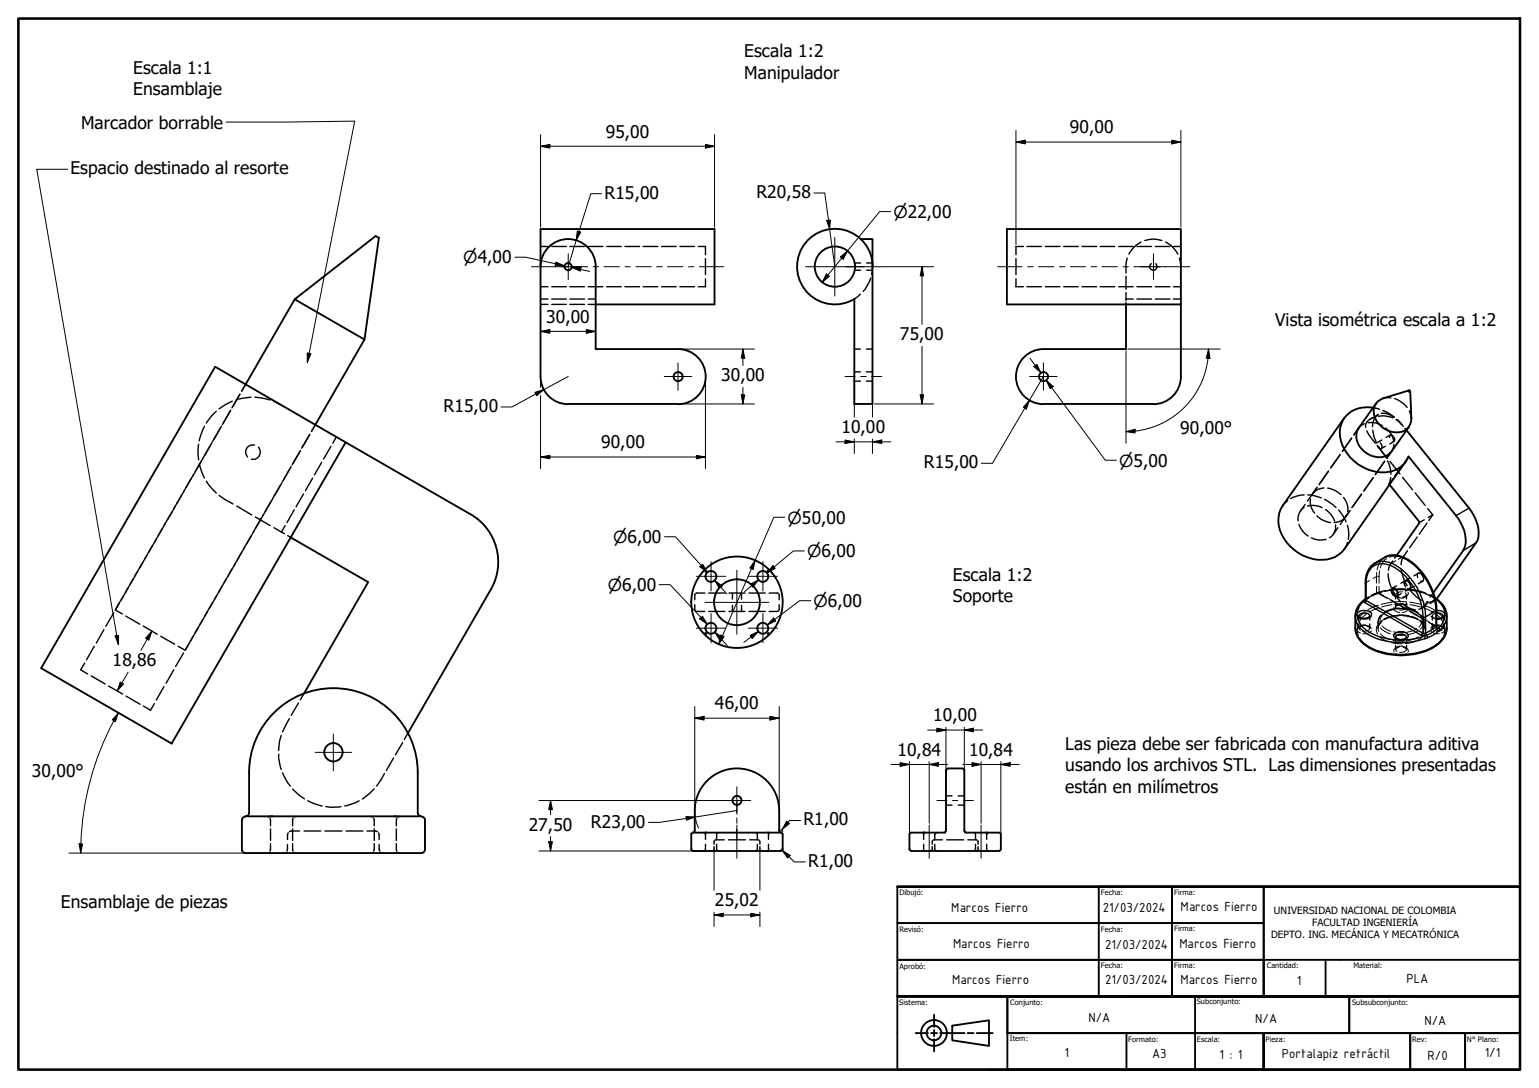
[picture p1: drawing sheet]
<svg xmlns="http://www.w3.org/2000/svg" width="420mm" height="297mm" viewBox="0 0 420 297" stroke-linecap="round" stroke-linejoin="round" font-family="sans-serif">
<!-- layer: Hidden (ISO) -->
<g fill="none" stroke="#000" stroke-width=".38">
<path d="M147.6 67.3h2M147.6 78.3h2M150.6 67.3h4M150.6 78.3h4M155.6 67.3h4M155.6 78.3h4M160.6 67.3h4M160.6 78.3h4M165.6 67.3h4M165.6 78.3h4M170.6 67.3h4M170.6 78.3h4"/>
<path d="M175.6 67.3h4M175.6 78.3h4M180.6 67.3h4M180.6 78.3h4M185.6 67.3h4M185.6 78.3h4M190.6 67.3h2v2.2M192.6 76.1v2.2h-2M192.6 70.6v4.4M233.3 73.8h1.6M233.3 71.8h1.6M236.6 73.8h1.6"/>
<path d="M236.6 71.8h1.6M237.7 75.9a10.2 10.2 0 0 1-2.1 3.7M238.2 72.8l-.2 2.1M277.4 70.6v4.4M277.4 76.1v2.2h2M279.4 67.3h-2v2.2M280.4 67.3h4M280.4 78.3h4M285.4 67.3h4M285.4 78.3h4M290.4 67.3h4M290.4 78.3h4"/>
<path d="M295.4 67.3h4M295.4 78.3h4M300.4 67.3h4M300.4 78.3h4M305.4 67.3h4M305.4 78.3h4M307.4 75.4v3.6M307.4 79.9v1.7M307.7 70.5a9.8 9.8 0 0 0-.3 4M310.4 67.3h4M310.4 78.3h4M311.5 66.1a8.1 8.1 0 0 0-3.3 3.3"/>
<path d="M312.5 65.6a7.2 7.2 0 0 1 4.7 0M314.3 72a.98 .98 0 0 0-.1 1.4 .98 .98 0 0 0 1.4 0 .98 .98 0 0 0-.1-1.4M315.4 67.3h4M315.4 78.3h4M318.3 66.1a7.8 7.8 0 0 1 3.3 3.3M320.4 67.3h2M320.4 78.3h2M322 70.5l.4 2.3M147.6 81.6h2M147.6 83.1h2M150.6 81.6h4M150.6 83.1h4"/>
<path d="M155.6 81.6h4M155.6 83.1h4M160.6 81.6h2M160.6 83.1h2M233.2 95.3h1.7M234.9 80.3l-1.7 1.3M236.5 95.3h1.7M307.4 82.6v.5M309.4 81.6h-2v.5M310.4 81.6h4M315.4 81.6h4M320.4 81.6h2"/>
<path d="M55.8 116.4l-1.4 3.9M59.1 112.3l-1.3 1.2-1.5 2M60.1 116.9l-2.1 3.6M60.5 116.4l-2.1 3.5M62.8 112.3l-2.1 3.6M63 112l-2 3.5M63.4 109.5l-3.6 2.1M65.5 107.7l-2.2 3.7M65.5 107.6l-2 3.5M66 106.7l1.1-1.7-1.1 1.8M68.5 108.4l-2.1 .3-1.9 .5M69.6 108.4l4.1 .8"/>
<path d="M74.7 109.5l1.9 1M84.5 118.7l-2.1 3.7M84.6 118.6l-2.1 3.5M85.1 117.7l1-1.8-1.1 1.9M91.8 119.2l-.9 1.8M233.2 104.1h1.7M233.2 101.5h1.7M236.5 104.1h1.7M236.5 101.5h1.7M372.5 115.7a5.3 5.3 0 0 0-2.9 3M373.2 117.7l.6 1.2 1.7 2.1M373.5 115.4a5.6 5.6 0 0 1 3.9 .9"/>
<path d="M374.8 117.5l.4 1.9 .7 1.6M374.8 111.3l1.8 .4M374.9 114l-.8 .3M375.3 113.9a2.69 2.69 0 0 0-2.4 2.8M376.2 113.7l2.1-.1 1.9 .5M376.2 113.2a3.9 3.9 0 0 0-1.5 3.3M376.3 113.1l-.7 .5M377.1 112.9a4.6 4.6 0 0 1 3.5 1M377.5 112.1l1.1 .4 2.1 1.4M378.3 116.8a5.5 5.5 0 0 1 2.1 3.5M379.3 119.4l.2-.6a1.04 1.04 0 0 1 1.1 .6 1.04 1.04 0 0 1-.2 1.2M379.5 118.8l-1.1 .6"/>
<path d="M379.7 108.6h-1.2l-.9 .2M380.7 108.8a7.8 7.8 0 0 1 3.5 2.4M381.1 114.5l1.6 1.4M381.4 114.5l1.3 1.4zM382.7 115.9l.4 .5M383.5 117l.5 .5M384.7 112.2l.6 2M46.9 139.8l-2.1 3.6M47.8 138.4l-2.1 3.5M49.6 135.2l-2.2 3.7M52.2 130.6l-3.9 6.9M52.8 129.6l-2 3.5"/>
<path d="M54.2 121.3l-.2 1.7 .2 2.5M54.4 126.5l.6 2.1 .8 1.9M54.9 126l-2.1 3.7M56.3 131.4l.7 1 2.1 2.2M57.5 121.5l-4.2 7.2M57.9 120.8l-2 3.5M59.8 135.2l3.8 2.4M64.6 138.2l4.1 2.4M69.5 121.5a1.96 1.96 0 0 0-2.2 .9 1.96 1.96 0 0 0 .3 2.4M70.5 122.1a2 2 0 0 1 .3 2.3 2 2 0 0 1-2.2 1M73.9 137l-4.1 7.1M76.6 132.4l-4.2 7.3"/>
<path d="M77 131.8l-2.1 3.5M79.5 127.4l-2.4 4.2M80.3 139.2l-1.9 3.5M82 123l-2.2 3.9M82.9 134.9l-2.1 3.5M85.3 130.5l-1.9 3.5M87.8 126.2l-1.9 3.5M90.4 121.8l-2.1 3.5M351.5 136.7l-1.3 1.3M356 138.6a3.5 3.5 0 0 0-1.6 3.6M356 135.1a8 8 0 0 0-3.6 1M356.3 137.7l-1.3 1.9"/>
<path d="M356.9 138.2a5.5 5.5 0 0 1 4 .4M357 135.1l1.9 .3 1.8 .5M357.8 136.3a4.3 4.3 0 0 0 1.1 3.8M359.5 133.2l-2.6 3.6M359.6 133l-1.3 1.8M361.4 133.2a4 4 0 0 0-3.3 2M361.6 136.3l3.1 2.2M361.9 139.1a6.1 6.1 0 0 1 2.5 3.2M362.5 133.3h.1a7.1 7.1 0 0 1 3.5 1.8M362.6 128.7l-2.5 3.6M362.7 128.6l-2.5 3.5M365.4 139.2l1.2 1.6 .9 1.7"/>
<path d="M365.8 124.2l-2.5 3.6M365.9 124.1l-2.6 3.5M366.5 123.2l2.5-3.6-2.5 3.6M366.8 135.8a4.7 4.7 0 0 1 1.1 3.9M368.4 139.6l-2.5 3.6M368.6 139.4l-1.3 1.7M371.7 135l-2.6 3.6M371.7 134.9l-2.5 3.6M374.8 130.5l-2.5 3.6M374.9 130.4l-2.5 3.6M376.1 121.8l2.3 3.2M376.3 121.8l2.5 3.3"/>
<path d="M376.8 120.9l.2 .2a1 1 0 0 1 0 1.4l-.4-.1-.6-.8M377.3 120.1l-1.2 .7M378 125.9l-2.5 3.6M378 126l-2.5 3.6M378.2 121.8l-1.1 .7M378.8 125.8a8.3 8.3 0 0 1 .9 3.7M379.2 132.2l.1 .1M379.3 132.3h.1M379.5 126l2.7 3.4M379.7 130.4l-.5 1.8M379.9 123.2l-1.2 1.9M379.9 123.2l-1.2 1.8"/>
<path d="M380.3 130.7l-1.1 1.5M380.6 121.3l-.3 1.2-.4 .7M380.6 120.5l-1.2 .7M382.9 130.3l2.7 3.4M383 126.9l-2.2 3M384.6 124.6l-1.1 1.6M386.3 134.5l2.8 3.5M389.8 138.9l1.4 1.7-1.2 .7M36.3 158.1l-3.3 5.8M37.6 156l-2 3.5M39 153.5l-2.2 3.7M41.6 149l-3.5 6.1"/>
<path d="M44.3 144.4l-3.7 6.3M45.2 142.8l-2 3.5M60.7 159.9l-2.2 3.7M64.3 153.8l-4.6 7.9M66 150.8l-2.1 3.7M66.8 149.4l-2 3.5M68.6 146.2l-2.1 3.6M69.3 145l-2 3.5M69.7 141.1l4.1 2.4M71.2 141.6l-2 3.7M74.8 144.1l2 1.2M77.9 143.5l-1.1 1.8 .9 .4"/>
<path d="M78.5 146.2l.9 .5M354.6 143.2a6.3 6.3 0 0 0 2.5 3.2M358 146.9h.1a5.3 5.3 0 0 0 3.9 .3M359.5 140.8a5.9 5.9 0 0 0 3.7 1.9M364.6 143.3a3.5 3.5 0 0 1-1.6 3.5M365.3 144.1l-1.3 1.8M367.6 140.6a3.6 3.6 0 0 1-3.4 2.1M367.9 143.4a7.7 7.7 0 0 1 .2 3.8M367.9 148.1l-.9 1.8M379 156.6l.2 1.7 .6 2M380.2 153.1a4.1 4.1 0 0 0-1.2 2.6M381.3 159.9l-1.2 .7"/>
<path d="M381.3 151.6l-.6 .8M382.5 155.4l.8 3 .9 1.5M383.5 159.8a.86 .86 0 0 1 .2-1.3 1.44 1.44 0 0 1 1.1 2.3l-.5-.2M384.2 150.4a5.6 5.6 0 0 0-1.7 3.8M384.8 157.8l-2.3 1.4M386.9 146.6l-2.1 3M387 157.7a.74 .74 0 0 1 .5-1.3 1.75 1.75 0 0 1 1.1 2.1l-.3 .2-.4-.1M387.2 156.5l-1.2 .7M388.4 158.7l-1.2 .7M388.8 141.9l-1.2 .7M389.6 142.8l-2.1 3M391.2 140.6l-1.1 1.5"/>
<path d="M25.7 176.5l-2.1 3.6M28.4 171.9l-2.1 3.7M31.1 167.3l-2.2 3.7M32.5 164.8l-1 1.7 1.9 1.1M33.7 162.7l-2.1 3.7M34.4 168.2l3.8 2.2M39.1 170.9l3.8 2.3M43.9 173.7l3.8 2.2M50.1 178.3l-2.2 3.7M51.6 175.8l-1.1 1.7-1.9-1M54.1 171.4l-3.5 6M56.6 167l-3.3 5.8"/>
<path d="M58 164.5l-2.1 3.7M59.2 162.6l-2.1 3.5M189.7 165.1v1.6M189.7 162.2v1.6M189.9 166.9h2.5M192.4 161.9l-2.5 .1M193.5 161.9h4.4M193.5 166.9h4.4M199 161.9h4.4M199 166.9h4.4M200 161.9v1.7M200 165.3v1.6"/>
<path d="M202.4 161.9v1.7M202.4 165.3v1.6M204.5 161.9h4.4M204.5 166.9h4.4M210 161.9l2.5 .1M212.5 166.9h-2.5M212.7 162.2v1.6M212.7 165.1v1.6M370.5 171.8h.1M370.5 171.9v.1M371 170.4v1.1l.2-.3 .7-.3M371 168.2v1.1"/>
<path d="M373.6 163l-.8 .5M373.8 163.2l-1 .6M374 170.4v1.1l-.2-.3-.7-.3M374 168.2v1.1M375.5 162l-1 .5M376 162l-1.3 .7M376.3 162l2.4 1.3M377.1 167.9l-.7 1.1-.2 1.4M377.2 169.7l-.7 .8-.3 1v-.6M378.1 161.2l-2.3 .7M379.7 163.9l4.2 2.4M380.2 161.1l2.1 3.2"/>
<path d="M381 164.6v1.1l.1-.3 .8-.3M381 176.2v1.1l.9-.7M381 174v1.1M381.9 163.1l-.9-.7v1.1M382 168.1l-2.5 .4-1.5 .6M382 166a8.5 8.5 0 0 0-4.1 1.2M382.3 165h.1M382.3 178.8h.1M382.3 160.9h.1M382.5 162.1l-1.1 .6M382.6 165h.1M382.6 178.8h.1"/>
<path d="M382.6 160.9h.1M383 164.9l.2 .1a5.9 5.9 0 0 0 3.2 1.5M383 168.1l2.5 .4 1.5 .6M383 166a8.5 8.5 0 0 1 4.1 1.2M383.1 163.1l.9-.7v1.1M383.7 160.8l-4.4 .2M383.8 160.3l-.2-.3a.92 .92 0 0 1 .3-1.5 1.6 1.6 0 0 1 1 2.2M384 164.6v1.1l-.1-.3-.8-.3M384 176.2v1.1l-.9-.7M384 174v1.1M384.8 160.9l.3 .4a8.3 8.3 0 0 0 3.3 2.7M384.9 160.9l1.9 .3 2.5 .8"/>
<path d="M384.9 160.7l-1.2 .7M384.9 166.9l4.1 2.4M386.1 160.1l-1.2 .6M387.8 169.7l.7 .8 .2 1v-.6M387.9 167.9l.7 1.1 .1 1.4M389.2 165.5l-1.2 .6M389.7 164.2a3.8 3.8 0 0 1-2.4 2.2M390.1 169.9l2.1 1.2M390.3 162.4l1.9 1.1M391 170.4v1.1l.2-.3 .7-.3M391.3 168.6l-.3-.4v1.1M391.3 161.8l-.8 1.2"/>
<path d="M391.5 164.1l-1.1 .7M391.7 168.8h.5M391.9 163.9a3 3 0 0 1-2.3 .5M394 170.4v1.1l-.2-.3-.7-.3M394 168.2v1.1M394.5 171.8h.1M394.5 171.9v.1M23.1 181l-1.1 1.9 1.9 1.1M24.9 184.5l3.8 2.2M29.7 187.3l3.8 2.2M34.4 190l3.8 2.3M42.2 192.1l-1.1 1.8-1.9-1.1"/>
<path d="M44.8 187.4l-2.1 3.7M47.4 182.9l-2.1 3.6M79 196.2l-1.8 3.6M81.5 191.9l-2 3.4M83 189.3l-1 1.8M76.1 205.9v1.1l.7 3M76.8 200.8l-.5 1.5-.2 2.6M77.2 211l1.2 2.5 .8 1.1M79.9 215.4l3.2 2.7M84 218.6l3.9 1.5M98 218.6l-.9 .5-3 .9M102.1 215.4l-1.1 1.1-2.1 1.6"/>
<path d="M105 211.2l-2.2 3.4M107.4 206.9l-1.9 3.5M109.9 202.7l-2 3.4M111.4 200.1l-1 1.8M258.3 217.3h1.6M258.3 219.8h1.6M261.6 217.3h1.7M261.6 219.8h1.7M72.8 222.9l.5 .2M73.3 232.8l-.5 .1M73.7 223.4l.2 2.1M73.9 230.3l-.2 2.1"/>
<path d="M73.9 226.3v3.2M78 232.8l-.5 .1M78.5 230.6l-.1 1.8M78.7 227.4l-.2 .5v1.3M79.9 230.3l.1 2.1M79.9 226.3v3.2M80 223.4l-.1 2.1M80.4 232.8l.4 .1M80.8 222.9l-.4 .2M81.8 226.9h-2.3l-.5 .2M83 226.9h4.6M88.7 226.9h4.6"/>
<path d="M89 220.2l1.2 .2 2.9-.2M94.5 226.9h4.6M100.2 226.9h2.4l.5 .2M101.2 222.9l.5 .2M101.7 232.8l-.5 .1M102 223.4l.2 2.1M102.2 230.3l-.2 2.1M102.2 226.3v3.2M103.4 227.4l.1 1.8M103.5 230.6v1.3l.2 .5M104 232.8l.5 .1M108.2 230.3l.1 2.1"/>
<path d="M108.2 226.3v3.2M108.3 223.4l-.1 2.1M108.6 232.8l.6 .1M109.2 222.9l-.6 .2M192.1 227.3l.2 .1M192.3 232.2l-.2 .1M192.5 227.6l.1 1.6M192.6 230.5l-.1 1.6M194.7 232.2l-.3 .1M194.9 231.1v1M195 229.5l-.1 1M195.6 230.5l.1 1.6"/>
<path d="M195.7 227.6l-.1 1.6M195.9 232.2l.2 .1M196.1 227.3l-.2 .1M197.7 229.3h-2.5M198.9 229.3h4.6M204.7 229.3h2.5M206.2 227.3l.3 .1M206.5 232.2l-.3 .1M206.7 227.6l.1 1.6M206.8 230.5l-.1 1.6M207.4 229.5l.1 1M207.5 231.1v1"/>
<path d="M207.7 232.2l.3 .1M209.8 230.5l.1 1.6M209.9 227.6l-.1 1.6M210 232.2l.2 .1M210.2 227.3l-.2 .1M251.7 227.3l.3 .1M252 232.2l-.3 .1M252.1 227.6l.1 1.6M252.2 230.5l-.1 1.6M254.3 232.2l-.3 .1M254.5 231.1l-.1 1M254.6 229.5l-.1 1"/>
<path d="M255.2 230.5l.1 1.6M255.3 227.6l-.1 1.6M255.5 232.2l.2 .1M255.7 227.3l-.2 .1M257.3 229.3h-2.5M258.4 229.3h4.7M264.2 229.3h2.6M265.9 227.3l.2 .1M266.1 232.2l-.2 .1M266.3 227.6v1.6M266.3 230.5v1.6M267 229.5v1"/>
<path d="M267 231.1l.1 1M267.3 232.2l.2 .1M269.4 230.5v1.6M269.4 227.6v1.6M269.6 232.2l.3 .1M269.9 227.3l-.3 .1"/>
</g>
<!-- layer: Visible (ISO) -->
<g fill="none" stroke="#000" stroke-width=".51">
<path d="M147.6 72.8a7.5 7.5 0 0 1 7.5-7.5 7.5 7.5 0 0 1 7.5 7.5M162.6 72.8v22.5h22.5M234.9 65.3h3.3v45h-5v-28.7a10.3 10.3 0 0 1-14.9-5.2 10.3 10.3 0 0 1 7.8-13.8 10.3 10.3 0 0 1 12.2 10.2M274.9 62.5h47.5v20.6h-47.5zM80.5 81.7l22.1-17.3 .8 .5-3.9 27.8zM80.5 81.7l-13.4 23.3M99.5 92.7l-13.4 23.2M162.6 83.1h32.5v-20.6h-47.5v40.3M185.1 95.3a7.5 7.5 0 0 1 7.6 7.5 7.5 7.5 0 0 1-7.6 7.5M307.4 83.1v12.2h-22.5a7.5 7.5 0 0 0-7.5 7.5 7.5 7.5 0 0 0 7.5 7.5M322.4 83.1v19.7M58.7 100.1l35.7 20.7-47.5 82.2-35.7-20.6z"/>
<path d="M147.6 102.8a7.5 7.5 0 0 0 7.5 7.5M155.1 110.3h30M284.9 110.3h30M322.4 102.8a7.5 7.5 0 0 1-7.5 7.5M367 114.2l-16.8 23.8a8.4 8.4 0 0 0 1.2 10.3 11.6 11.6 0 0 0 13.1 3.8l1.8-1.4 .7-.8 16.8-23.9M374.8 111.3a7.3 7.3 0 0 0-9 6.6 11.8 11.8 0 0 0 11.2 11.1 7.2 7.2 0 0 0 7.6-4.4l12.9 16.2a9.7 9.7 0 0 1 2.3 8.8l-.3 .7-8.2 11.5M375.7 110.2l-4.8 6.7a4.9 4.9 0 0 0 1.6 6.4 5.2 5.2 0 0 0 7.4-.1l4.8-6.7M384 117.5l17.1 21.2a10.2 10.2 0 0 1 2.3 8.9l-11.5 16.3M384.6 106.6l.3 .3h-.3zM384.6 106.6l-7 2.2a4 4 0 0 0-1.7 6.3 6.3 6.3 0 0 0 7.5 2.5 3.7 3.7 0 0 0 1.9-3.4l-.3-7.3M94.4 120.8l34.1 19.6a15 15 0 0 1 5.5 20.5l-22.6 39.2M379.3 132.3l8.3 10.3-6.3 9"/>
<path d="M79.4 146.7l21.1 12.2-17.5 30.4M192.8 155.8l-.3 .3M209.5 155.8l.3 .3M192.5 172.8l.3 .3M209.8 172.8l-.3 .3M370.5 167.7v.2M371 168.2a1.94 1.94 0 0 0 3 0M372.8 163.5a5.9 5.9 0 0 0-2.8 4.7 8.9 8.9 0 0 0 .6 5.5 10.6 10.6 0 0 0 7.2 4.7 17.9 17.9 0 0 0 15-2.7 5.7 5.7 0 0 0 2.2-4.2v-3.3a5.8 5.8 0 0 0-2.8-4.7M372.8 163.8v-4.6a5.9 5.9 0 0 1 2.5-5.4l2.8-1.7a6.5 6.5 0 0 1 6.8 1 18 18 0 0 1 7.3 13.4v4.6M380.1 160.6a1.46 1.46 0 0 1 1.3 2.1 1.43 1.43 0 0 1-1.3-2.1zM381 174a1.94 1.94 0 0 0 3 0M382.3 174.7h.4"/>
<path d="M394 168.2a1.61 1.61 0 0 1-1.8 .6M394.5 167.7v.2M258.3 210.3v16.5l-.5 .5M258.8 209.8h4M258.8 209.9l-.5 .4M262.8 209.9l.5 .4M263.3 210.3v16.5l.4 .5M66 223.9v8a.99 .99 0 0 0 1 1h48a.99 .99 0 0 0 1-1v-8M67 222.9h.2a.99 .99 0 0 0 .8-1v-11a23 23 0 0 1 23-23 23 23 0 0 1 23 23v11a.99 .99 0 0 0 1 1M67 222.9a.98 .98 0 0 0-1 1M67.6 222.9h6.8M73.7 232.9h.7"/>
<path d="M73.7 222.9h.7M74.4 222.9h40M107.7 232.9h.6M107.7 222.9h.6M115 222.9a.98 .98 0 0 1 1 1M188.7 231.8l.5 .5M189.2 232.3h24M189.3 227.3l-.3 .1-.3 .4v4M189.5 227.3h3.3M189.7 221.3v5.5l-.4 .4M189.7 221.3a11.5 11.5 0 0 1 11.5-11.5 11.5 11.5 0 0 1 11.5 11.5M192.5 232.3h.3"/>
<path d="M192.5 227.3h.3M192.8 227.3h20.1M209.5 232.3h.3M209.5 227.3h.3M212.7 221.3v5.5l.4 .4M213.1 227.3h.1M213.2 227.3l.5 .5v4M213.7 231.8l-.5 .5M248.3 231.8l.5 .5M248.8 232.3h3.4M252.2 227.3h-3.4l-.4 .3-.1 4.2M252.4 232.3h-.2h20.6"/>
<path d="M252.4 227.3h-.2h.2M252.4 227.3h5.7M263.5 227.3h9.3M269.1 232.3h.3M269.1 227.3h.3M272.8 227.3l.4 .5v4M273.2 231.8l-.4 .5"/>
<circle cx="155.1" cy="72.8" r=".98"/>
<circle cx="227.9" cy="72.8" r="5.5"/>
<circle cx="185.1" cy="102.8" r="1.24"/>
<circle cx="284.9" cy="102.8" r="1.24"/>
<circle cx="194.1" cy="157.4" r="1.49"/>
<circle cx="208.2" cy="157.4" r="1.49"/>
<circle cx="194.1" cy="171.5" r="1.49"/>
<circle cx="201.2" cy="164.4" r="6.3"/>
<circle cx="201.2" cy="164.4" r="12.5"/>
<circle cx="208.2" cy="171.5" r="1.49"/>
<circle cx="91" cy="205.4" r="2.51"/>
<circle cx="201.2" cy="218.5" r="1.24"/>
</g>
<!-- layer: Hidden Narrow (ISO) -->
<g fill="none" stroke="#000" stroke-width=".27">
<path d="M372.8 159.1v.1M372.9 159.1h.1M372.9 159.1v.1M372.9 159.3v.1M373 157.8l-.1 1.3M373.9 158.5l-1 .6M374 155l-.9 2.2M375.3 153.8l-.9 .7M375.8 157.4v1.8M375.8 157.4l-1 .5M375.9 156.2l-.1 1.2M376 157.3l-.2 .1"/>
<path d="M376.2 157.3l.3 .1M376.5 157.4v1.8M376.6 155.8l-.1 1.6M376.9 153.3l-.5 .9-.4 1.4M378.1 152.1l-.8 .8M378.6 152.5a4.1 4.1 0 0 0-1.8 2.6M381.1 153.1l-1.4 .8M382.4 152.1h-.1a4.6 4.6 0 0 0-3 0M383.1 152.3l2.7 1.7M383.2 151.9l-1.4 .8M386.4 154.5l2.2 2.4M389 157.5l1.5 2.8"/>
<path d="M370.3 169.9l-.3 1.6M370.3 166.5l-.3 1.7M370.8 170.4l-.3 1.4 .5-.7 .4-.2M371 168.2l.3 .6 .6 .2M371.2 174.1l.9 1.3 1.1 .9M371.4 172.8l-.4-.2-.5-.6 .3 1.5M371.9 164.4l-1.1 1.3M371.9 164.3v.1M372 164.2l-.1 .1M372 170.7a2.56 2.56 0 0 1 2.4 .9M372 164.3l-.1 .1M372.3 164l-.1 .1"/>
<path d="M372.3 163.9v.1M372.4 163.8v.1M372.7 166.9l-1.2 1.1-.9 1.2M372.9 170.7v-.1a1.3 1.3 0 0 0-1.9 1.1l.3 .4M372.9 163.7l-.1 .1M372.9 163.5v.1M373.2 167.6l-1.1 .8-.9 1.3M373.2 163.4l-.4 .3M373.3 163.4l-1 .6M373.6 170.9l.4 .3a1.32 1.32 0 0 1-2 1.1M373.8 176.6l2.6 1.2M373.9 163l-1 .5"/>
<path d="M374 168.2a.87 .87 0 0 1-.9 .8M374.4 172.2a2.45 2.45 0 0 1-2.4 .8M374.5 162.6l-.9 .6M375.2 162.3l-1 .5M375.3 162.2l-.1 .1M375.5 162.2l-.3 .1M375.6 162.1l-.6 .3M375.8 161.9l-.5 .2M375.8 161.9l-1 .5M375.8 160.1v1.8M375.9 162.1l-.2 .1M375.9 162h.5"/>
<path d="M376 161.8l-.2 .1M376.2 161.8l.3 .1M376.3 165.2l-2.9 1.3M376.4 170.3a2.18 2.18 0 0 0-.3 2.8M376.4 165.9l-2.6 1.2M376.5 161.9l.1 .1M376.5 160.1v1.8M376.5 161.9l1.2 .7M376.6 173.7l1.1 .9 1.4 .6M376.6 162l.1 .1M376.9 173a4.8 4.8 0 0 0 2.6 1.6M376.9 171.4a5.5 5.5 0 0 0 2.6 1.6"/>
<path d="M377.2 178.1l2.8 .6M377.3 169.5a2.36 2.36 0 0 0-.9 2.9M377.3 167.9a2.22 2.22 0 0 0-.9 2.8M377.3 161.7l-1.4 .4v-.2M377.3 161.5l-1.3 .3M377.3 170.9l1.1 .9 1.3 .5M377.6 167.7a2.11 2.11 0 0 0-.7 2.5M378.3 163l2.5 1.4M379.5 168.4l-1.2 .4-1.4 .9M379.9 175.4l2.9 .4M380 165.1l-2.8 .6M380.1 164.4l-3 .6"/>
<path d="M380.3 174.9l3.1 .2M380.3 173.2l1.7 .3 1.4-.1M380.4 161l-2.4 .4M380.4 172.5l1.8 .3 1.1-.1M380.6 165.8a1.42 1.42 0 0 0 1.5 1.4M380.6 161.7a1.42 1.42 0 0 0 1.5 1.5M380.8 165h1.5l-1.2 .3M380.8 168l-1.9 .5-1.1 .6M380.8 166.4l-1.9 .5-1.1 .5M380.9 164.3h3.1M380.9 166.2l-1.2 .3-1.5 .7M381 161l1.3-.1-1.2 .3"/>
<path d="M381 161.1l-2.9 .4M381 174a.87 .87 0 0 0 .9 .7M381.1 178.4l1.2 .4-1.5-.1M381.4 164.8l2.5 1.4M381.6 167.9h1.4l1.7 .2M381.6 166.3l1.4-.1 1.7 .3M381.6 166.2l1.2-.1 1.8 .3M381.8 161l2.9 .1M382.1 176.5l-.2 .1a1.1 1.1 0 0 0-1.3 1.4M382.8 176.5l.3 .1a1.1 1.1 0 0 1 1.3 1.4M382.9 164.9v-.1a1.3 1.3 0 0 0-1.8 1.1l.3 .4M382.9 161.6h-.6a1.1 1.1 0 0 0-1.2 1.1l.3 .3"/>
<path d="M382.9 176.5v-.1a1.3 1.3 0 0 0-1.8 1.1l.3 .3M383.3 168l-3 .2M383.6 165.1a.59 .59 0 0 1 .3 .9 2.06 2.06 0 0 1-1.8 .5M383.6 161.8a.68 .68 0 0 1 .3 1 1.82 1.82 0 0 1-1.8 .4M383.6 176.7a.59 .59 0 0 1 .3 .9 2.06 2.06 0 0 1-1.8 .5M383.9 178.4l-1.2 .4 1.5-.1M384 174a.87 .87 0 0 1-.9 .7M384 161l-1.3-.1 1.2 .3M384 168.1l2.9 .9M384.2 165h-1.5l1.2 .3M384.4 165.8a1.42 1.42 0 0 1-1.6 1.4M384.4 161.7a1.42 1.42 0 0 1-1.6 1.5"/>
<path d="M384.6 166.5l2.4 1.5M384.7 161l2.6 .5M384.9 164.4l3 .6M384.9 165.1l2.9 .6M385.3 166.5a4 4 0 0 1 2.4 1.5M385.4 168.3a4.8 4.8 0 0 1 2.7 1.6M385.4 166.7l1.5 .6 1.2 1M385.5 161.2l2.9 .6M386.5 175l-1.4 .5-1.5 .2M386.8 171.6l-1.5 .7-1.3 .3M387.2 173.8l-1.1 .6-1.9 .5M387.2 172.3l-1.1 .5-1.9 .5"/>
<path d="M387.6 169.3h.1a3.3 3.3 0 0 1 1.6 2.5M387.7 168.3l2.4 1.5M387.8 178.1l-2.9 .6M387.9 161.7l2.5 .9M388 168.6a2.11 2.11 0 0 1-.7 2.6M388.5 165.9l2.7 1.2M388.6 170.6a2.19 2.19 0 0 1-.9 2.8M388.6 169a2.19 2.19 0 0 1-.9 2.8M388.7 165.2l2.8 1.3M389.1 162.1l2.7 1.3M389.2 172.5a4.2 4.2 0 0 1-2 2.2M389.8 164.8l-.9 .5"/>
<path d="M390.6 172.2a2.45 2.45 0 0 0 2.3 .8M390.7 168.2a1.78 1.78 0 0 0 1.5 .8M390.8 170.2l1.2 .7M390.8 161l1 3M391 162.9l1.1 .7M391.2 176.6l-2.7 1.2M391.8 167.6l1.1 .8 .9 1.3M391.9 163.6l-1.1 .6M391.9 164.8l.2 1.6M392 166.4v.1M392 166.7v.1M392 170.9v.1"/>
<path d="M392 170.9h.2M392 170.9h.1M392.1 171.1h.1M392.2 166.7l-1.1 .3-.4 .4M392.2 167.4a1 1 0 0 0-1.1 1.1l.2 .2M392.2 166.5h.1M392.2 171v.1M392.2 166.9l1.2 1.1 .9 1.2M392.4 163.9l1 .9 1 1.2M392.9 170.7a2.56 2.56 0 0 0-2.3 .9M392.9 170.7v-.1a1.3 1.3 0 0 0-1.9 1.1l.4 .4M393.6 172.8l.4-.2 .5-.6-.4 1.5"/>
<path d="M393.6 170.9l.4 .7a1.63 1.63 0 0 1-1.9 .7M393.8 174.1l-.9 1.3-1.1 .9M394 168.2a1.44 1.44 0 0 1-1.8 .9M394.1 170.4l.4 1.4-.5-.7-.4-.2M394.7 169.9l.3 1.6M394.7 166.7l.3 1.5"/>
</g>
<!-- layer: Visible Narrow (ISO) -->
<g fill="none" stroke="#000" stroke-width=".38">
<path d="M401.1 138.7l-3.6 2.1M372.8 159.2l.1 .2a4.9 4.9 0 0 1 3.9-5.5 9.7 9.7 0 0 1 7.8 4.5 16.4 16.4 0 0 1 3.9 10M372.9 159.4v4.5l15.6 9v-4.5M375.3 153.8a6.2 6.2 0 0 1 6.8 1.3 17.8 17.8 0 0 1 7.1 13.3M378.1 152.1a5.8 5.8 0 0 1 5.8 .6 18 18 0 0 1 8.1 14.1l.2-.3M403 148.2l-3.5 2.1M370 171.5a5.9 5.9 0 0 0 3.4 4.9 19.2 19.2 0 0 0 18.2 0 5.9 5.9 0 0 0 3.4-4.9M370 168.2a5.8 5.8 0 0 0 3.4 5 19.4 19.4 0 0 0 15.7 1.2M371 168.2a1.86 1.86 0 0 1 2.9-.3l.1 .3M372 164.2l.3-.1a4.8 4.8 0 0 0-1.8 3.6 2.08 2.08 0 0 1 2.7-1 1.02 1.02 0 0 1 1.2 .8 1.02 1.02 0 0 1-.7 1.2 2.92 2.92 0 0 1-3.1-.4l-.1-.4a6.6 6.6 0 0 0 4.7 5.4 18.8 18.8 0 0 0 7.1 1.4 1.65 1.65 0 0 1-1.8-1.2 2.39 2.39 0 0 1 4 0 1.6 1.6 0 0 1-1.8 1.2h1.3a14.4 14.4 0 0 0 4.8-1l.3 .7M372.6 164.5l15.6 9M372.7 163.8h-.3"/>
<path d="M372.7 163.8h.1M372.8 163.7l.1 .2-.3 .6-.3-.4 .4-.3M372.8 163.6l-.1 .2M381 174a1.76 1.76 0 0 1 2.7-.6l.3 .6M388.5 168.4h.7M389.2 168.4v4.5l2.8-1.7M389.2 168.4l2.8-1.6v4.4M389.8 174.1l-.7 .3M392 171.2l.3 .6M392.1 163.6a5.7 5.7 0 0 1 2.4 4.1 1.94 1.94 0 0 0-2.3-1M392.2 171.1l-.2 .1M392.2 167.4a1.6 1.6 0 0 1 1.8 .8"/>
<path d="M392.2 170.9l.2 .2M392.3 171.8l-2.8 1.7-.3-.6h-.7l-.3 .6 .6 .2 .7-.2 .3 .6M392.3 171.8l.4 .6M392.4 171.1l.3 .3-.4 .4M392.4 163.3l-.5 .3M392.4 171.1h-.2M392.7 172.4l-1.3 .9-1.6 .8M393.1 172l-.4 .4M395 168.2a5.4 5.4 0 0 1-1.9 3.8l-.4-.6a4.8 4.8 0 0 0 1.8-3.5 2.15 2.15 0 0 1-2.3 1.1"/>
</g>
<!-- layer: Title (ISO) -->
<g fill="none" stroke="#000" stroke-width=".51">
<path d="M245 242v10h100h-100v10.1h100h-100v9.9h170v-30h-170h170M300 242h20v30h-20zM320 242h25v30h-25zM345 242h70v30h-70zM245 272h100h-100M245 272h170h-170M245 272h170v10.1h-140h140v9.9h-170zM255 277v3.4M270 272h115M275 272h93.4v10.1h-93.4zM307.5 272h37.5h-70v20h70v-9.9h-18.7v9.9h18.7v-9.9M326.3 272h42.1v10.1h-42.1z"/>
<path d="M345 262.1h70v9.9h-70zM361.9 262.1v9.9M368.4 272h-46.7h46.7M385 272h30h-30M385 272h30v10.1h-30v9.9M250 282.1h3.4M254.2 282.1h1.6M255 281.2v1.7M255 283.7v3.4M256.7 282.1h6.6M264.2 282.1h1.6M266.6 282.1h3.4v-3.5l-10 1.4v4l10 1.5v-3.4h1"/>
<path d="M270 292h75M307.5 282.1v9.9h37.5M345 282.1v9.9h40M345 282.1v9.9M385 282.1h15v9.9h-15zM400 282.1h15v9.9h-15z"/>
<circle cx="255" cy="282" r="3.5"/>
<circle cx="255" cy="282" r="2"/>
</g>
<!-- layer: Border (ISO) -->
<path d="M5 5.1h410v286.9h-410z" fill="none" stroke="#000" stroke-width=".7"/>
<!-- layer: Symbol (ISO) -->
<path d="M61.7 33.3l35.1-.2-12.9 65.9M18.5 46.2h-8.5l22.3 129.8M83.9 96.4l1 .2-1 2.4zM31.4 173.6l1-.1-.1 2.5z" fill="none" stroke="#000" stroke-width=".27"/>
<g fill="#000">
<path d="M83.9 96.4l1 .2-1 2.4z" fill-rule="evenodd"/>
<path d="M31.4 173.6l1-.1-.1 2.5z" fill-rule="evenodd"/>
</g>
<!-- layer: Dimension (ISO) -->
<g fill="none" stroke="#000" stroke-width=".27">
<path d="M147.6 39.9l2.5-.5v1zM147.6 39.9h47.5M147.6 36.8v25.2M192.6 39.4l2.5 .5-2.5 .5zM195.1 36.8v25.2M277.4 38.8l2.5-.5v1zM277.4 38.8h45M277.4 35.6v31.2M319.9 38.3l2.5 .5-2.5 .5zM322.4 35.6v26.4M164.3 52.9h-3l-6.2 19.9M222.2 52.7h3l2.7 20.1"/>
<path d="M243.1 57.8h-2.9l-15.7 19.3M140.5 70.2h3l10.6 2.4-2.4-.5M151.8 71.6l2.3 1-2.5-.1zM156.1 73l2.5 .1-.2 .9zM156.1 73l4.9 1.1M157.6 63.1l1 .3-1.3 2.2zM225.6 74.8l.8 .6-1.9 1.7zM225.7 60.2l1-.1-.2 2.5zM229.4 70.2l2-1.7-1.2 2.3zM240.7 72.8h14.2M251.7 72.8l.5 2.5h-1zM251.7 72.8v15.8"/>
<path d="M147.6 90.5l2.5-.5v1zM147.6 90.5h15M160.1 90l2.5 .5-2.5 .5zM185.6 95.3h20.4M202.8 95.3l.5 2.5h-.9zM202.8 95.3v4.5M251.7 94.5v15.8M281.2 97.8l3 4M307.4 95.8v25.2M307.9 95.3h25.2M329.8 97.8a22.6 22.6 0 0 1-22.4 20M329.9 95.3l.4 2.5h-1z"/>
<path d="M329.9 95.3l-.1 2.5M146 107.1l2.5-.8-1.9 1.7zM147.6 103.3v2.4M147.6 108v19.9M155.1 102.8l-15.3 8.3h-3M185.6 110.3h20.4M192.6 103.3v24.6M202.4 107.8h.9l-.5 2.5zM202.8 105.8v4.5M233.2 103.3v10.6M233.2 119.9v3.9M238.2 103.3v10.6"/>
<path d="M238.2 119.9v3.9M238.7 110.3h16.2M251.2 107.8h1l-.5 2.5zM281.1 109.3l-.9 2.4-.8-.5zM282.3 100.1l.8-.6 1.1 2.3zM284.9 102.8l-13.9 23.7h-3.1M285.6 103.8l1.9 1.7-.8 .6zM287.1 105.8l-1.5-2 16.2 21.9h3M307.4 117.8l2.5-.6v1zM147.6 124.8l2.5-.5v1zM147.6 124.8h45M190.1 124.3l2.5 .5-2.5 .5z"/>
<path d="M228.2 120.6h15M230.7 120.1l2.5 .5-2.5 .5zM238.2 120.6l2.5-.5v1zM180 159.6h2.9l10.2 10.8-1.7-1.8M181.4 146.5h3l8.7 9.8-1.6-1.9M191.1 154.7l.7-.7 1.3 2.3zM195.1 158.5l2.1 1.5-.8 .6zM195.1 158.5l3.3 3.7M204.9 159.5l2.2-1.2-1.6 2zM206.2 153l-.6 2.4-.9-.3zM207.1 158.3l-3.8 3.2M211 154.4l.6 .8-2.2 1.2z"/>
<path d="M214.2 141.2h-2.9l-15.1 34.7M219.6 150.4h-3l-7.2 6 1.9-1.6M41.5 172.3l-.9 2.4-.8-.5zM41.5 172.3l-3 5.2M191 169l.8-.7 1.3 2.1zM195.1 172.6l2.1 1.4-.7 .7zM195.1 172.6l3.5 3.7M196.7 173.4l1 .4-1.5 2.1zM204.8 173.5l2.3-1.1-1.7 1.9zM207.1 172.4l-4 3M211.2 168.7l.6 .8-2.3 1.1zM221.4 164h-3.1l-8.8 6.6 2-1.5"/>
<path d="M32.3 194.6l-.8 2.4-.8-.5zM32.3 194.6a75.9 75.9 0 0 0-10.2 35.8M32.8 186.2l.9 .5-1.7 1.9zM35 183.5l-3 5.1M189.7 196.1l2.5-.5v1zM189.7 196.1h23M189.7 192.9v27.9M210.2 195.6l2.5 .5-2.5 .5zM212.7 192.9v27.9M253.2 199.3h15.1M255.8 198.8l2.5 .5-2.5 .5zM258.3 198.6v19.8"/>
<path d="M263.3 199.3l2.4-.5v1zM263.3 198.6v19.8M147.1 218.6h50.3M150.3 218.6l.5 2.4h-1zM150.3 218.6v3.8M243.3 208.7h15.4M245.7 208.2l2.6 .5-2.6 .5zM248.3 207.9v19.4M253.7 208.7l2.5-.5v1zM253.7 207.9v16.9M258.3 218.7v2.1M262.8 208.7h15.5"/>
<path d="M263.3 218.7v2.1M265.4 208.2l2.4 .5-2.4 .5zM267.8 207.9v16.9M273.2 208.7l2.6-.5v1zM273.2 207.9v19.4M18.9 232.9h55M21.6 230.4h.9l-.5 2.5zM22.1 230.4l-.1 2.5M147.1 232.3h45.2M149.8 229.8h1l-.5 2.5zM150.3 228.4v3.9M187.3 222.9l2.5 .2-2.3 .8z"/>
<path d="M189.7 221.8l.4 2.5 .6 1.8M194.9 232.3v10.8M201.2 221.3l-21.2 3.2h-3M207.5 232.3v10.8M212.9 226.4a.48 .48 0 0 0-.1 .7 .48 .48 0 0 0 .7 0 .48 .48 0 0 0 0-.7M213.2 231.8l3.7 3.5h2.9M213.6 232.1l2.1 1.4-.7 .7zM213.6 226.4l-.4 .4M214.8 224.2l.7 .6-1.9 1.6zM218.6 224h-3l-2 2.4M194.9 249.8l2.5-.4v.9zM194.9 249.8h12.6"/>
<path d="M194.9 249v4M205 249.4l2.5 .4-2.5 .5zM207.5 249v4"/>
</g>
<g fill="#000">
<path d="M147.6 39.9l2.5-.5v1z" fill-rule="evenodd"/>
<path d="M277.4 38.8l2.5-.5v1z" fill-rule="evenodd"/>
<path d="M319.9 38.3l2.5 .5-2.5 .5z" fill-rule="evenodd"/>
<path d="M192.6 39.4l2.5 .5-2.5 .5z" fill-rule="evenodd"/>
<path d="M151.8 71.6l2.3 1-2.5-.1z" fill-rule="evenodd"/>
<path d="M157.6 63.1l1 .3-1.3 2.2z" fill-rule="evenodd"/>
<path d="M156.1 73l2.5 .1-.2 .9z" fill-rule="evenodd"/>
<path d="M225.6 74.8l.8 .6-1.9 1.7z" fill-rule="evenodd"/>
<path d="M225.7 60.2l1-.1-.2 2.5z" fill-rule="evenodd"/>
<path d="M229.4 70.2l2-1.7-1.2 2.3z" fill-rule="evenodd"/>
<path d="M251.7 72.8l.5 2.5h-1z" fill-rule="evenodd"/>
<path d="M147.6 90.5l2.5-.5v1z" fill-rule="evenodd"/>
<path d="M160.1 90l2.5 .5-2.5 .5z" fill-rule="evenodd"/>
<path d="M202.8 95.3l.5 2.5h-.9z" fill-rule="evenodd"/>
<path d="M329.9 95.3l.4 2.5h-1z" fill-rule="evenodd"/>
<path d="M146 107.1l2.5-.8-1.9 1.7z" fill-rule="evenodd"/>
<path d="M202.4 107.8h.9l-.5 2.5z" fill-rule="evenodd"/>
<path d="M251.2 107.8h1l-.5 2.5z" fill-rule="evenodd"/>
<path d="M281.1 109.3l-.9 2.4-.8-.5z" fill-rule="evenodd"/>
<path d="M282.3 100.1l.8-.6 1.1 2.3z" fill-rule="evenodd"/>
<path d="M285.6 103.8l1.9 1.7-.8 .6z" fill-rule="evenodd"/>
<path d="M307.4 117.8l2.5-.6v1z" fill-rule="evenodd"/>
<path d="M147.6 124.8l2.5-.5v1z" fill-rule="evenodd"/>
<path d="M190.1 124.3l2.5 .5-2.5 .5z" fill-rule="evenodd"/>
<path d="M230.7 120.1l2.5 .5-2.5 .5z" fill-rule="evenodd"/>
<path d="M238.2 120.6l2.5-.5v1z" fill-rule="evenodd"/>
<path d="M191.1 154.7l.7-.7 1.3 2.3z" fill-rule="evenodd"/>
<path d="M206.2 153l-.6 2.4-.9-.3z" fill-rule="evenodd"/>
<path d="M211 154.4l.6 .8-2.2 1.2z" fill-rule="evenodd"/>
<path d="M41.5 172.3l-.9 2.4-.8-.5z" fill-rule="evenodd"/>
<path d="M191 169l.8-.7 1.3 2.1z" fill-rule="evenodd"/>
<path d="M196.7 173.4l1 .4-1.5 2.1z" fill-rule="evenodd"/>
<path d="M195.1 158.5l2.1 1.5-.8 .6z" fill-rule="evenodd"/>
<path d="M195.1 172.6l2.1 1.4-.7 .7z" fill-rule="evenodd"/>
<path d="M204.8 173.5l2.3-1.1-1.7 1.9z" fill-rule="evenodd"/>
<path d="M204.9 159.5l2.2-1.2-1.6 2z" fill-rule="evenodd"/>
<path d="M211.2 168.7l.6 .8-2.3 1.1z" fill-rule="evenodd"/>
<path d="M32.3 194.6l-.8 2.4-.8-.5z" fill-rule="evenodd"/>
<path d="M32.8 186.2l.9 .5-1.7 1.9z" fill-rule="evenodd"/>
<path d="M189.7 196.1l2.5-.5v1z" fill-rule="evenodd"/>
<path d="M210.2 195.6l2.5 .5-2.5 .5z" fill-rule="evenodd"/>
<path d="M255.8 198.8l2.5 .5-2.5 .5z" fill-rule="evenodd"/>
<path d="M263.3 199.3l2.4-.5v1z" fill-rule="evenodd"/>
<path d="M245.7 208.2l2.6 .5-2.6 .5z" fill-rule="evenodd"/>
<path d="M253.7 208.7l2.5-.5v1z" fill-rule="evenodd"/>
<path d="M265.4 208.2l2.4 .5-2.4 .5z" fill-rule="evenodd"/>
<path d="M273.2 208.7l2.6-.5v1z" fill-rule="evenodd"/>
<path d="M21.6 230.4h.9l-.5 2.5z" fill-rule="evenodd"/>
<path d="M149.8 229.8h1l-.5 2.5z" fill-rule="evenodd"/>
<path d="M150.3 218.6l.5 2.4h-1z" fill-rule="evenodd"/>
<path d="M187.3 222.9l2.5 .2-2.3 .8z" fill-rule="evenodd"/>
<path d="M214.8 224.2l.7 .6-1.9 1.6z" fill-rule="evenodd"/>
<path d="M213.6 232.1l2.1 1.4-.7 .7z" fill-rule="evenodd"/>
<path d="M194.9 249.8l2.5-.4v.9z" fill-rule="evenodd"/>
<path d="M205 249.4l2.5 .4-2.5 .5z" fill-rule="evenodd"/>
</g>
<!-- layer: Center Mark (ISO) -->
<g fill="none" stroke="#000" stroke-width=".27">
<path d="M151.6 72.8h7M155.1 69.3v7M219.9 72.8h16M227.9 64.8v16M311.4 72.8h7M314.9 69.3v7M185.1 99v7.5M284.9 99v7.5M181.4 102.8h7.4M281.1 102.8h7.5M190.1 157.3h8M194.1 153.3v8"/>
<path d="M201.2 155.7v17.5M204.3 157.3h8M208.3 153.3v8M190.1 171.5h8M192.5 164.5h17.4M194.1 167.5v8M204.3 171.5h8M208.3 167.5v8M86 205.4h10M91 200.4v10M197.4 218.6h7.6M201.2 214.8v7.5"/>
</g>
<!-- layer: Centerline (ISO) -->
<g fill="none" stroke="#000" stroke-width=".27">
<path d="M145.1 72.8h6.7M153.3 72.8h1.4M156.3 72.8h4.2M161.9 72.8h1.5M164.9 72.8h4.2M170.6 72.8h1.5M173.6 72.8h4.2M179.3 72.8h1.5M182.2 72.8h4.2M188 72.8h1.4M190.9 72.8h6.7M230.8 72.8h9.9"/>
<path d="M272.4 72.8h6.6M280.5 72.8h1.6M283.5 72.8h4.2M289.2 72.8h1.5M292.2 72.8h4.2M297.9 72.8h1.5M300.9 72.8h4.2M306.6 72.8h1.4M309.6 72.8h4.1M315.2 72.8h1.5M318.2 72.8h6.7M230.7 102.8h2.7"/>
<path d="M234.9 102.8h1.6M237.9 102.8h2.8M201.2 218.8v3M255.8 218.6h2.7M260 218.6h1.5M263 218.6h2.7M201.2 225.3v9M201.2 223.3v1.5M201.2 226.3v3M253.7 225.3v9M267.8 225.3v9"/>
</g>
<g font-size="4.8">
<text x="203.1" y="15.7">Escala 1:2</text>
<text x="36.3" y="20.1">Escala 1:1</text>
<text x="203.1" y="21.4">Manipulador</text>
<text x="36.3" y="25.9">Ensamblaje</text>
<text x="22.2" y="35.1">Marcador borrable</text>
<text x="165.4" y="37.6">95,00</text>
<text x="292.1" y="36.4">90,00</text>
<text x="19.2" y="47.5">Espacio destinado al resorte</text>
<text x="165" y="54.2">R15,00</text>
<text x="206.5" y="54">R20,58</text>
<text x="149.1" y="88.1">30,00</text>
<text x="348.1" y="88.9">Vista isométrica escala a 1:2</text>
<text x="245.7" y="92.9">75,00</text>
<text x="196.8" y="104.1">30,00</text>
<text x="121.1" y="112.4">R15,00</text>
<text x="229.7" y="118.2">10,00</text>
<text x="322.2" y="118.5">90,00°</text>
<text x="164.1" y="122.4">90,00</text>
<text x="252.2" y="127.9">R15,00</text>
<text x="260.2" y="158.6">Escala 1:2</text>
<text x="260.2" y="164.4">Soporte</text>
<text x="30.7" y="181.8">18,86</text>
<text x="195.2" y="193.7">46,00</text>
<text x="254.8" y="196.9">10,00</text>
<text x="245" y="206.3">10,84</text>
<text x="264.6" y="206.3">10,84</text>
<text x="290.8" y="204.8">Las pieza debe ser fabricada con manufactura aditiva</text>
<text x="8.7" y="212.1">30,00°</text>
<text x="290.8" y="210.6">usando los archivos STL. Las dimensiones presentadas</text>
<text x="290.8" y="216.4">están en milímetros</text>
<text x="144.3" y="226.8">27,50</text>
<text x="161.3" y="225.9">R23,00</text>
<text x="219.3" y="225.3">R1,00</text>
<text x="220.6" y="236.7">R1,00</text>
<text x="16.6" y="248">Ensamblaje de piezas</text>
<text x="195.2" y="247.4">25,02</text>
</g>
<g font-size="4.6">
<text x="243.9" y="59.5">⌀22,00</text>
<text x="126.5" y="71.9">⌀4,00</text>
<text x="305.6" y="127.4">⌀5,00</text>
<text x="215" y="142.9">⌀50,00</text>
<text x="167.4" y="148.2">⌀6,00</text>
<text x="220.3" y="152.1">⌀6,00</text>
<text x="165.9" y="161.3">⌀6,00</text>
<text x="222.1" y="165.7">⌀6,00</text>
</g>
<g font-size="3.9">
<text x="259.7" y="248.9">Marcos Fierro</text>
<text x="301.1" y="249">21/03/2024</text>
<text x="322.3" y="248.8">Marcos Fierro</text>
<text x="260.2" y="258.8">Marcos Fierro</text>
<text x="301.7" y="259">21/03/2024</text>
<text x="322" y="258.7">Marcos Fierro</text>
<text x="260" y="268.5">Marcos Fierro</text>
<text x="301.7" y="268.8">21/03/2024</text>
<text x="322.3" y="268.8">Marcos Fierro</text>
<text x="354" y="269">1</text>
<text x="384" y="268.5">PLA</text>
<text x="297.2" y="279.1">N/A</text>
<text x="342.7" y="279.4">N/A</text>
<text x="388.9" y="279.8">N/A</text>
<text x="290.6" y="288.6">1</text>
<text x="314.5" y="288.8">A3</text>
<text x="332.9" y="289.1">1 : 1</text>
<text x="349.9" y="288.8">Portalapiz retráctil</text>
<text x="389.8" y="289.3">R/0</text>
<text x="405.4" y="288.6">1/1</text>
</g>
<g font-size="2.7">
<text x="347.8" y="249.5">UNIVERSIDAD NACIONAL DE COLOMBIA</text>
<text x="347" y="256.1">DEPTO. ING. MECÁNICA Y MECATRÓNICA</text>
<text x="358.2" y="252.8">FACULTAD INGENIERÍA</text>
</g>
<g font-size="2">
<text x="245.6" y="244.5">Dibujó:</text>
<text x="300.5" y="244.3">Fecha:</text>
<text x="320.5" y="244.3">Firma:</text>
<text x="245.6" y="254.5">Revisó:</text>
<text x="300.5" y="254.4">Fecha:</text>
<text x="320.5" y="254.3">Firma:</text>
<text x="245.6" y="264.5">Aprobó:</text>
<text x="300.5" y="264.3">Fecha:</text>
<text x="320.5" y="264.3">Firma:</text>
<text x="345.8" y="264.3">Cantidad:</text>
<text x="369.5" y="264.3">Material:</text>
<text x="245.5" y="274.4">Sistema:</text>
<text x="275.8" y="274.2">Conjunto:</text>
<text x="326.7" y="274.2">Subconjunto:</text>
<text x="369.1" y="274.3">Subsubconjunto:</text>
<text x="275.7" y="284.3">Item:</text>
<text x="308" y="284.4">Formato:</text>
<text x="326.7" y="284.5">Escala:</text>
<text x="345.5" y="284.4">Pieza:</text>
<text x="385.5" y="284.4">Rev:</text>
<text x="400.5" y="284.5">N° Plano:</text>
</g>
</svg>
